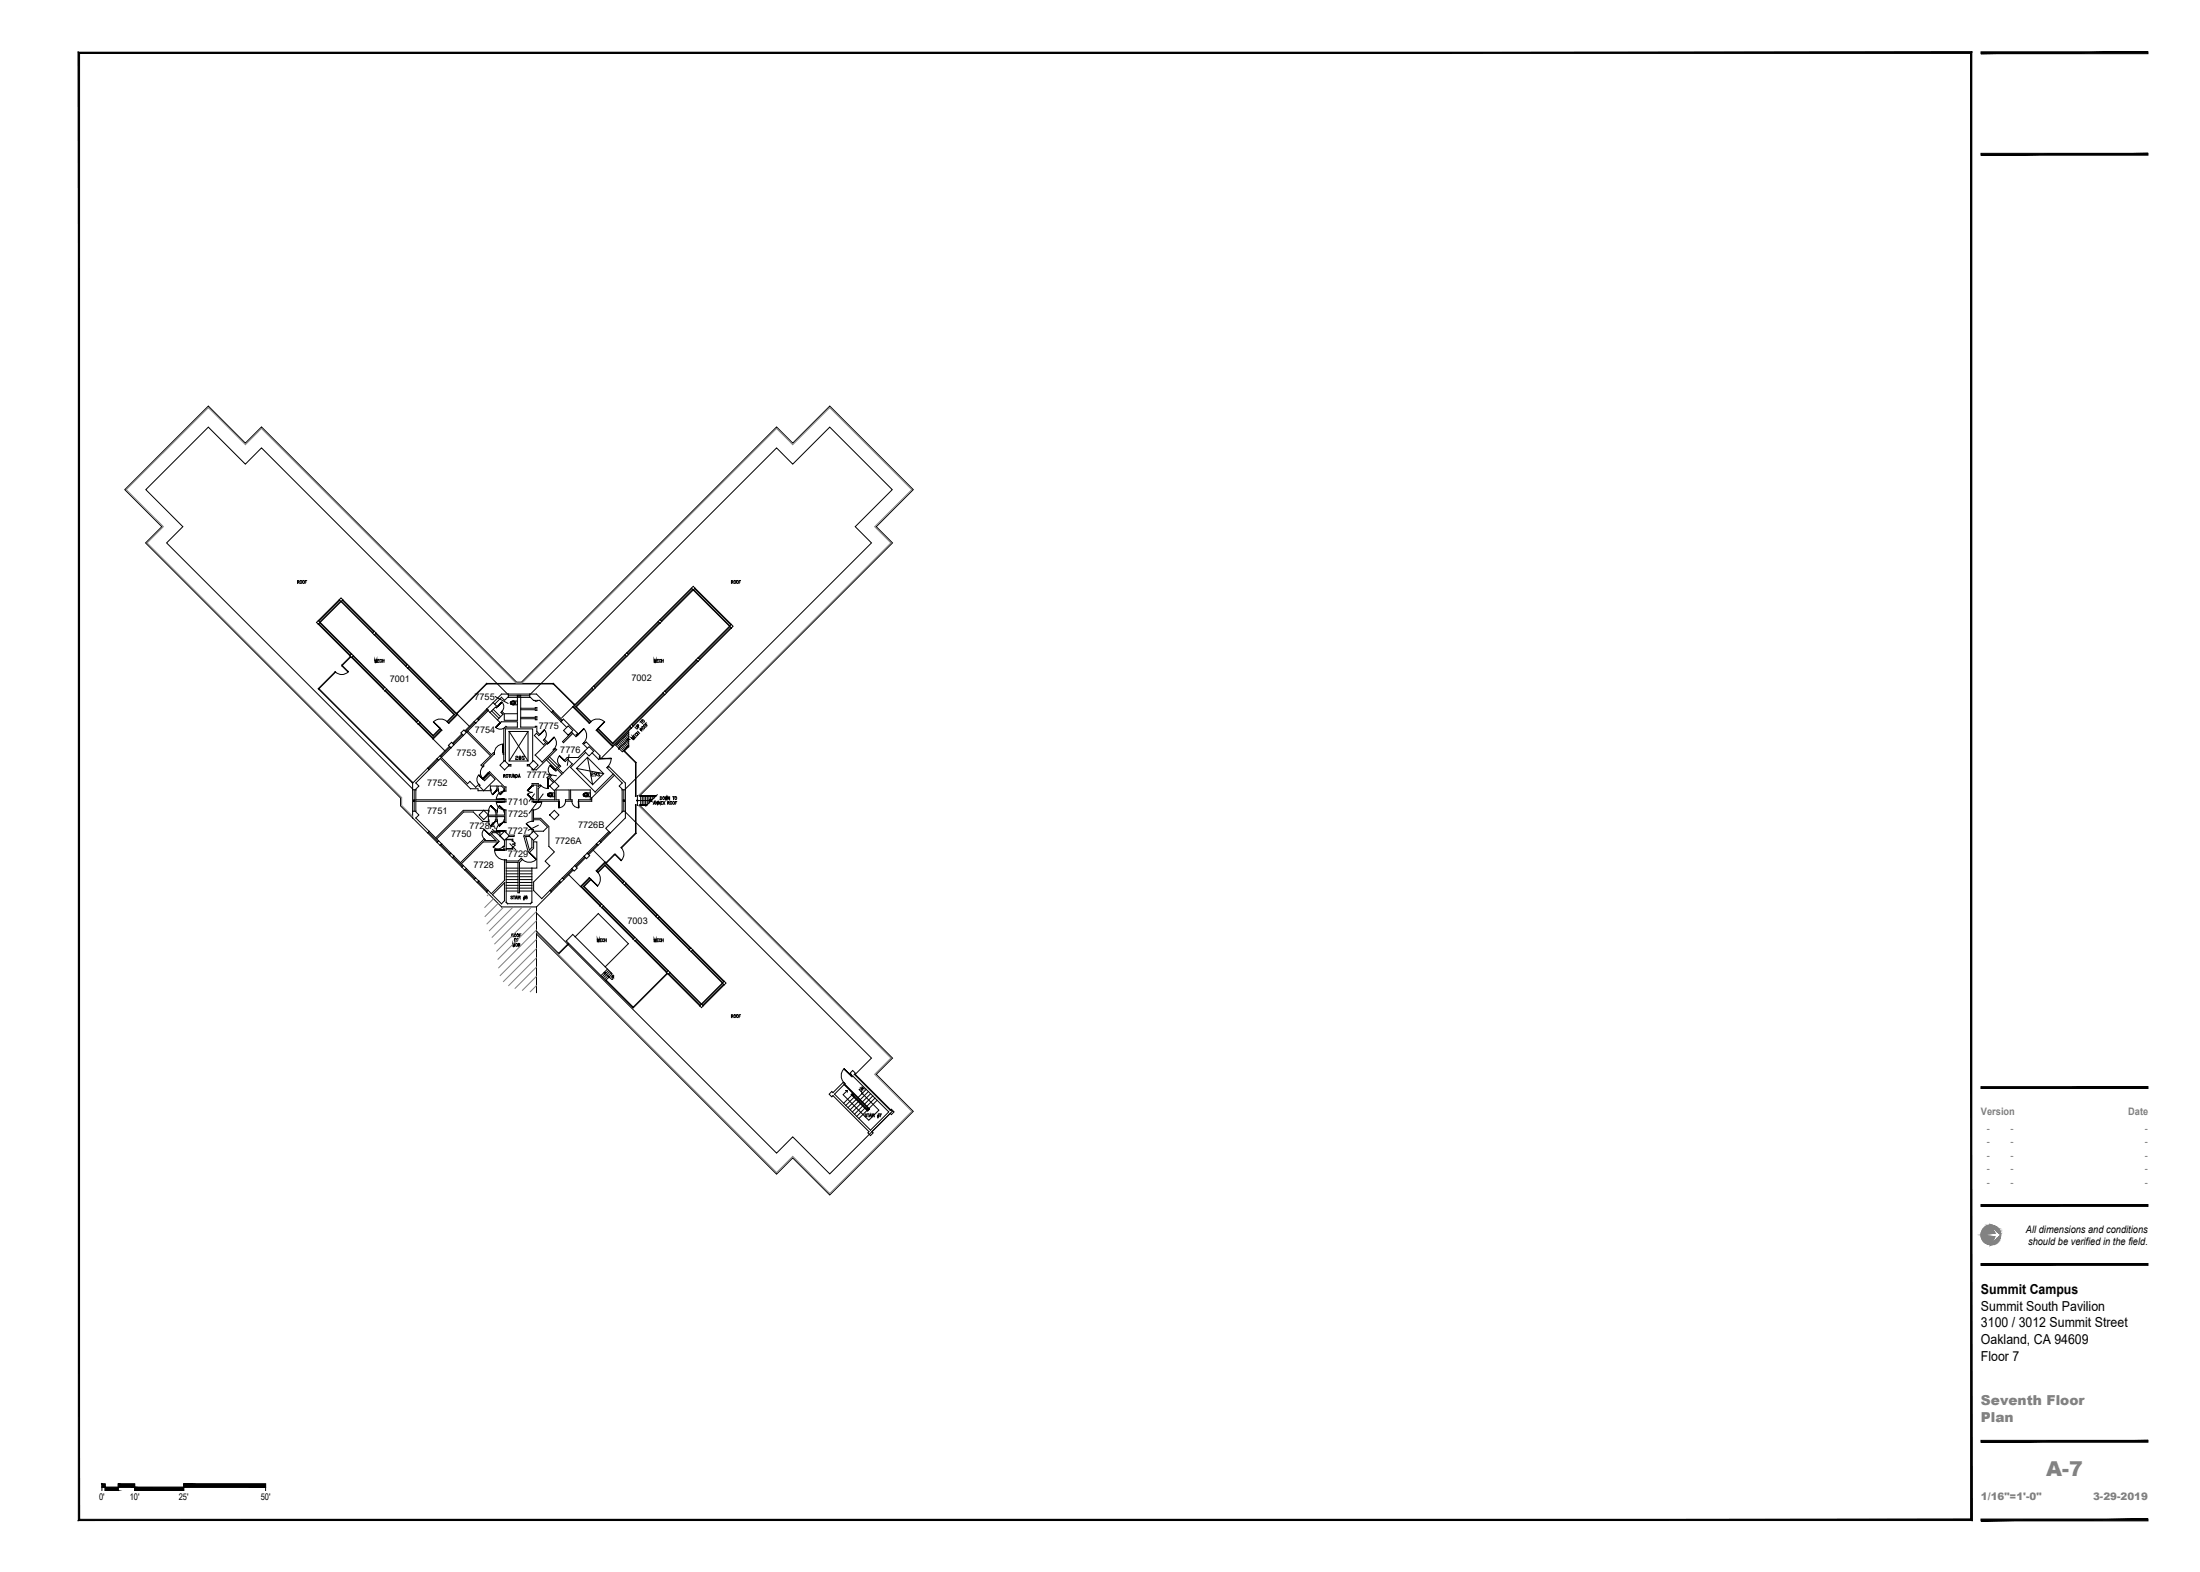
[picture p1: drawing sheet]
<svg xmlns="http://www.w3.org/2000/svg" width="1067mm" height="762mm" viewBox="0 0 1067 762" stroke-linecap="round" stroke-linejoin="round" font-family="sans-serif">
<!-- layer: A-WALL-FULL -->
<g fill="none" stroke="#000" stroke-width=".48">
<path d="M165 291l-10 10M166 291l15 16M166 291l15 15M335 285l-15 16M336 286l-15 15M336 286l18 17M337 285l17 18M155 302l15 16M155 302l15 15M171 319l15 15M171 318l15 15M182 308l15 15"/>
<path d="M182 307l15 15M303 318l-15 15M304 318l-16 15M319 301l-15 16M320 302l-15 15M338 320l-15 15M354 304l-15 15M354 304l-15 16M187 335l15 15M187 334l16 15M198 324l15 15M198 323l16 15"/>
<path d="M214 339l7 7-4 4 4-4-7-6M251 338v11h-6v-3l-2-1 1 1M252 338v14h8v3l2 1-1 1-1-2-1 2 5 4 1-1-1-1v-1l2 2-6 6 3 3 6-6h1l-10 10h-2M257 336h3l8 9h-1l-5-6h-3l-2-1zM287 334l-9 9 8 7-7-7 9-9M322 336l-16 15M322 337l-15 15M338 320l-15 16M203 350l7 7 4-4v1l-4 4-7-7M223 355l2-1 1 1-1 2zM227 354l11 12 2-1v1l-6 5h1l-1 1-1-1 5-5-12-11M230 350l1-2 1 1-1 2z"/>
<path d="M239 341l2 2h-1l-2 2-2-1 7-8h4v2l-2 1-2-1-3 3M243 346h1l-3 3 2 1h8v2h-6l-1 1v16M252 343h8v1h-8M252 348l8-1v2v-1h-8M275 353l-3-3 1-1 7 7h-1l1 1h-1l-2-2M277 355l-4 5 5-4M306 352l-9 9-7-8-1 1 8 8 9-9M200 380l7-8 1 1-6 7 1 1-1 2h-2zM212 368l1-2 1 1-1 2zM214 367l13 13 1-1 3 3 1-2 1 1h-1l3 2 5-5-2-2-3 2h-1l3-3v-1l8 7v2h-1l1-1-2-1h-2l1 2h-1v-2h-3v2h-6v-1h-4l-14-14M217 361l2-1 1 1-1 2zM244 365v1"/>
<path d="M245 369v-16h13v16M247 371h1h-1M257 371h-1h1M283 364l-3 3h-5l-1 2 1-1 2 2-4 5-2-2 1-2h-1l-2 2 1 1v-1l2 2-3 4-2-2v-1v-1l-2 2h1l2 2M284 365l-7 7 12 12 8-9M285 363l-2-3h1l7 6v2h-1l-3-3M294 372h1l8 8v3h-1l-2-2 2-1zM298 376l-11 11v1h-6h5v-5h-9v5h-3h2v-5h-6v5h1l-13 1v-2l2 1v-7h-2v-1h3v1l1-1v1l-1 1v6h8v-5M200 393h2l1 2-1 2 6 6-1 1-7-8zM202 388l43-1v2l-43-1M302 393h1v3l-7 8-2-2zM211 406l14-13h12v2h3v-2h1v2h4l-1-2h1v6l-1-1 1-2h-4v2h-1v-2h-3v2h-3l-4-4h-5l-13 13"/>
<path d="M212 408h1l1 1-1 1zM219 414l1 1-1 1-1-2zM225 420l1 1-1 1-1-2zM245 404v-1h-6l-2 1 3 3h-5l-12 11M245 407v5l-1-1v-1h1v-3l-3-2v-1h-3h-1l4 4h-1h-7l-10 11M245 407h4v1l-1-1h-3M245 411h3h1v1h-4M245 418h6v15M247 405h2h-2M253 417l-1 1v15M253 417v-1l-2 1h-6M257 405h-3l2 8h1"/>
<path d="M257 405h-2l2 7 1-1v-4M258 404v-2h1v1h4l2-2-3-4h-3v1h-1v-5h1v4h3l4 4v9l3 3-5 4 3 3-8 8v4l4 4 4-4-7 8h-17l-7-8h1l1 1 7-6v-10v20l1 1h11l1-1v-16h2v-13h-1v3l-2 2M279 420l1 1-2 1-1-1zM285 414l1 1-2 1-1-1zM291 408l-1 2-1-1zM231 426l1 1-1 1-1-2zM245 428v9l-2 1-4-4zM273 426l-1 2-1-1zM292 438l-9-8 3-4-4 4 9 9M292 440l15 15M292 439l16 16M303 427l-10-9-4 4 1 1 3-4 9 9"/>
<path d="M303 429l15 15M303 428l16 16M308 456l15 15M309 455l15 16M319 445l15 15M320 444l15 16M324 472l15 15M325 472l15 15M335 461l15 15M336 461l15 15M350 477l-10 10M351 477l-10 10"/>
<path d="M412 520l1-1 2 1-1 1 18 17 2 1-2 1-9 9-1 1-1-1-17-18-1 1-1-2 1-1 1 1 5-5h1l-5 5 17 18 9-9-18-17z"/>
</g>
<!-- layer: A-FLOR-STRS -->
<g fill="none" stroke="#000" stroke-width=".48">
<path d="M238 345l3 4M238 345l4 3M239 344l4 3M300 360l3 3M301 359l3 3M301 358l4 4M302 358l3 3M303 357l2 3M303 357l2 2M304 356l1 1M304 356h1M305 355l-6 6 3 3 3-3"/>
<path d="M265 368l4 5M266 368l4 4M266 367l5 4M299 361l3 3M311 386h.1M311 386v4M311 390h.1M312 386h.1M312 386v4M312 390h.1M313 386h.1M313 386v4"/>
<path d="M313 390h.1M314 386h.1M314 386v4M315 386h.1M315 386v3M315 386v2M316 386h.1M316 386v2M317 386h.1M317 386v1M318 386h.1M318 386h-9v4h5"/>
<path d="M245 432h6M245 431h6M245 429h6M245 428h6M245 426h6M245 425h6M245 424h6M245 422h6M245 421h6M251 433h1M252 432h6M252 431h6"/>
<path d="M252 429h6M252 428h6M252 426h6M252 425h6M252 424h6M252 422h6M252 421h6M279 454l-1-1-3 3 19 19 3-3-4-3M295 470l-4 3M295 470l-3 4M296 471l-3 3M296 471l-3 4"/>
<path d="M409 526l12 11M413 531l-4 4M413 531h.1M414 531l6 7M414 532l-4 4M415 533l-4 4M415 533h.1M416 532h.1M416 534l-4 4M416 534h.1M417 533h.1M417 535l-4 4"/>
<path d="M418 535h-1M418 534h.1M418 536l-4 4M419 536h-1M419 535h.1M419 537l-4 4M420 537h-1M420 536v1M420 538l-4 4M421 538h.1M421 529l-4 4M421 537v1"/>
<path d="M422 530l-4 4M423 531l-4 4M424 532l-4 4M425 533l-4 4"/>
</g>
<!-- layer: A-SHAFT -->
<path d="M247 355h9v14h-9zM247 355l9 14M256 355l-9 14M280 372l5-5 8 8-6 5zM280 372l13 3M285 367l2 13M290 443l15 14-12 12-14-15z" fill="none" stroke="#000" stroke-width=".48"/>
<!-- layer: A-WALL-HDDN -->
<path d="M246 336l-119-119-8 8-18-18-30 30 18 18-8 8 119 119M257 336l120-119 7 8 18-18 31 30-18 18 8 8-120 119M303 394l120 119-8 8 18 18-31 30-18-18-7 8-117-116" fill="none" stroke="#000" stroke-width=".48"/>
<!-- layer: A-GLAZ-SILL -->
<g fill="none" stroke="#000" stroke-width=".48">
<path d="M247 338h10M247 336h10M251 337h1v1h-1zM224 356l-5 4M225 357l-5 4M230 350l-5 4M231 351l-5 4M236 344l-5 4M237 344l-5 5M267 345l5 5M268 345l5 4M212 368l-5 4"/>
<path d="M213 369l-5 4M218 362l-5 4M219 363l-5 4M200 383v10M201 388h.1M202 383v10M302 383v10M302 388h1h-1zM303 383v10M207 404l5 4M208 403l5 5M213 410l5 4"/>
<path d="M214 409l5 5M219 416l5 4M220 415l5 5M283 415l-4 5M284 416l-5 4M289 409l-4 5M290 410l-5 4M295 403l-4 5M296 404l-5 4M225 422l5 4M226 421l5 5M231 428l5 4"/>
<path d="M232 427l5 5M271 427l-4 5M272 428l-5 4M277 421l-4 5M278 422l-5 4"/>
</g>
<!-- layer: A-GLAZ -->
<g fill="none" stroke="#000" stroke-width=".48">
<path d="M247 337h4M252 337h5M224 356l-4 5M230 350l-4 5M236 344l-4 5M268 345l4 4M212 368l-4 5M218 362l-4 5M201 383v5M201 388v5M302 383v5M302 388v5"/>
<path d="M208 403l4 5M214 409l4 5M220 415l4 5M284 415l-5 5M290 409l-5 5M296 403l-5 5M226 421l4 5M232 427l4 5M272 427l-5 5M278 421l-5 5"/>
</g>
<!-- layer: A-WALL-FULL -->
<circle cx="237" cy="344" r=".2" fill="#000"/>
<!-- layer: A-DOOR -->
<g fill="none" stroke="#000" stroke-width=".48">
<path d="M210 350a5 5 0 0 1 7 0M240 353a3 3 0 0 0 5 0M243 340a3 3 0 0 1 0 5M264 354a3 3 0 0 1 0 4M269 357a4 4 0 0 1 0 6M283 353a5 5 0 0 1 0 7M286 350a5 5 0 0 1 7 0M232 376a3 3 0 0 0 0 4M234 372a4 4 0 0 0 0 5M244 361a4 4 0 0 0-4 4M267 371a3 3 0 0 0 0 4M271 366a3 3 0 0 0 0 5"/>
<path d="M296 368v2l-1 2M237 398l1 2M238 391l-1 2M238 383l1 2M241 389a4 4 0 0 0 4 4M241 398l1 2M242 383l1 2M242 391l-1 2M245 383a4 4 0 0 0-4 4M245 399a4 4 0 0 0-4 4M256 383l2 1M258 398l-3 1"/>
<path d="M258 384l-2 1M262 381l4 1M263 389a4 4 0 0 1-4 4M274 388a3 3 0 0 1-3 4M277 388a3 3 0 0 0 4 4M235 402a3 3 0 0 0 0 5M239 411a3 3 0 0 0 5 0M240 412a5 5 0 0 0 5 5M249 408l1 1h-1l1 1-1 1M253 417a5 5 0 0 0 7 0M290 423a5 5 0 0 1 0 6M409 518a5 5 0 0 0 0 7"/>
</g>
<!-- layer: A-FLOR-PFIX -->
<g fill="none" stroke="#000" stroke-width=".48">
<path d="M249 340h1v1l-1 1M248 341h.1M248 341l1 1M248 340h.1M248 340v1M248 341h-1l1-1h3v2h-2M248 341h1M249 340h.1M249 340h-1M249 340v1M249 341h.1M266 386h.1"/>
<path d="M266 386v-1v-1h3v2h-2M266 385h.1M266 385v1M266 385a.7 .7 0 0 1 1 0 .7 .7 0 0 1 0 1 .7 .7 0 0 1-1 0M266 386h1M267 384l1 1v1h-1M283 386h1M283 386h.1M283 386v-1l1-1h2v2h-2M283 385h.1M283 385v1M283 385a1 1 0 0 1 2 0 .7 .7 0 0 1 0 1 1 1 0 0 1-2 0"/>
<path d="M284 384l1 1v1h-1"/>
</g>
<!-- layer: A-FLOR-CASE -->
<path d="M245 346h6" fill="none" stroke="#000" stroke-width=".48"/>
<!-- layer: A-ANNO-TEXT -->
<g fill="none" stroke="#000" stroke-width=".48">
<path d="M304 359h.1M305 354v4h-1h1v1v3M308 356l-1 1 1 1 1-1M308 358l-1-1v1h-1l1 1M308 357h-1M308 352l1 1-1-1M309 356h-1v1h1v-1M309 355l1 1M309 354l1 2M309 352h1l-1-1v1l1 1M310 355l-1 1M311 350l1 1"/>
<path d="M311 354v-1h-1l1 1M311 349l-1 1M311 354h1M313 350v1l1 1M314 351h-1M244 376h1v-1h-1v2M245 376v1M247 375h.1M247 375v2M248 375v2v-2M250 375v2l-1-2v2M250 375l1 1v1z"/>
<path d="M251 377l1-2v2M251 376h1M315 387v1v1M317 390v-1l1 1M317 389h1M319 385l-3 3v1v-1l-3 3M319 389v1l-1-1v1M320 389v1l-1-1v1M320 386l1 1v1zM321 389h.1M321 389v1M322 389v1"/>
<path d="M323 386v2v-2v2l1-2M324 389v1M324 389l1 1M325 386v2l-1-2v2M326 386h1M327 386v2M327 389h1M328 389h-1v1M249 435h-1h1l-1 1M249 434h1M249 434v2M250 436v-2l1 2"/>
<path d="M250 435h1M251 434v2M252 435v-1v2M252 435v1M254 435h1M254 434v2M255 434l-1 2M255 434l1 2h-1l1-1zM248 453h1h-1v1M249 453v1M249 459v-2v2l1-2v2M251 456h.1"/>
<path d="M251 458l1-1h-1v2h1v-1M251 455v1M252 453h.1M253 453h-1v1M294 471h-1v1M410 529h1M421 540h.1M421 540v1M423 540v1M426 540v2M427 540v1M420 540h-1l1 1h-1"/>
<path d="M422 541v-1v1M422 541h.1M423 541l1-1h-1v1M424 541h.1M425 541h1M426 541h.1"/>
<circle cx="312" cy="349" r=".6"/>
<circle cx="312" cy="353" r=".6"/>
<circle cx="313" cy="352" r=".6"/>
<circle cx="246" cy="376" r=".6"/>
<circle cx="322" cy="387" r=".6"/>
<circle cx="325" cy="389" r=".6"/>
<circle cx="327" cy="389" r=".6"/>
<circle cx="328" cy="387" r=".6"/>
<circle cx="250" cy="453" r=".6"/>
<circle cx="250" cy="456" r=".6"/>
<circle cx="251" cy="458" r=".6"/>
<circle cx="251" cy="453" r=".6"/>
</g>
<!-- layer: A-FLOR-CURB -->
<g fill="none" stroke="#000" stroke-width=".48">
<path d="M164 291l-10 10M166 291l15 15M335 285l-15 15M337 285l18 18M154 303l16 15M170 319l16 15M171 318l16 15M181 307l-16-15-10 10 15 15M181 308l16 15M182 307l16 15M303 317l-15 16M304 318l-15 16"/>
<path d="M319 301l-15 15M320 302l-15 15M321 301l15-15 18 18-16 15M338 320l-16 15M355 304l-16 16M187 335l15 15M188 334l15 15M198 324l15 15M199 323l15 15M215 339l7 7-5 4M287 334l-9 9 8 7M288 334l-9 9 7 7"/>
<path d="M321 336l-15 15M322 337l-15 15M338 321l-15 15M203 351l7 7 4-4M204 350l6 6 4-3M214 340l6 6-3 4M305 352l-8 8-7-7M306 353l-9 9-8-8M286 426l-5 4 10 9M286 426l-3 4 9 8M289 422l4-4 10 9M290 423l3-3 9 8"/>
<path d="M292 440l15 15M293 439l15 15M303 429l15 15M304 428l15 15M308 456l15 15M309 455l15 15M319 445l15 15M320 444l15 16M324 472l15 16M335 461l15 16-10 10-15-16M336 460l15 16M351 477l-10 11"/>
</g>
<!-- layer: A-WALL-PRHT -->
<path d="M260 440v41" fill="none" stroke="#000" stroke-width=".48"/>
<!-- layer: A-FLOR-OVHD -->
<path d="M210 358l6 6M222 346l6 6M278 343l-6 5M297 362l-5 5M288 412l5 6M276 424l5 6" fill="none" stroke="#000" stroke-width=".48"/>
<!-- layer: 0 -->
<g fill="none" stroke="#000" stroke-width=".48">
<path d="M304 359l-4 4M309 388h6M293 471l2 3M411 529l-2 2 12 12 5-5-8-8"/>
<circle cx="300" cy="363" r=".3"/>
<circle cx="309" cy="388" r=".3"/>
</g>
<!-- layer: A-FLOR-HRAL -->
<g fill="none" stroke="#000" stroke-width=".48">
<path d="M154 334l9-8-8 8 45 45zM166 322l4-4-4 4M166 323l3 3zM169 326l-3 1-3-1M236 331l-14 15 14-14M236 332h.1M268 331h.1M268 331h-32M268 331l11 11-11-10h-32M303 364l5 6v16v-16M303 364l5 6M305 362l-3 2"/>
<path d="M305 362l-2 2M308 370h.1M314 390h-4h4M318 386h-8h8M298 414l-4 4 4-4M298 414l3 3M301 411l2 3-2 3M301 417h.1M308 404l-7 7 7-7M308 404v-14v14M308 404h.1M260 452l11 10 5-4"/>
<path d="M260 452h.1M261 452l10 10 5-5M275 457l1 1M294 475l13 13M323 472l-16 16M409 526l12 12-8-7M410 525l12 13h-1l-8-7M413 530v1M413 531l1-1v1zM414 530l-1 1M420 538l1-1v1z"/>
</g>
<!-- layer: A-ROOF-PATT -->
<g fill="none" stroke="#808080" stroke-width=".48">
<path d="M237 433l-1 1M239 436l-4 4M242 438l-7 6M249 440l-12 11M253 440l-14 14M258 440l-18 18M244 440l-8 8M260 442l-19 19M260 446l-19 19M260 451l-18 18M260 455l-17 18M260 460l-16 16"/>
<path d="M260 464l-13 14M260 469l-10 10M260 473l-7 7M260 478l-3 3"/>
</g>
<!-- layer: A-ANNO-ROOM -->
<path d="M240 338l6 3M265 375l5 1M276 366l-1 5M259 385l-2 3M263 385l-6 9M239 402l3 3M247 409l3 3M261 400l-5 2" fill="none" stroke="#000" stroke-width=".48"/>
<!-- layer: A-COLS -->
<g fill="none" stroke="#000" stroke-width=".48">
<path d="M164 291l1-1 1 1-1 1zM336 284l1 1-1 1-1-1zM153 302l1-1 1 1-1 1zM170 318v-1l1 1-1 1zM181 306l1 1-1 1v-1zM303 317l1-1 1 1-1 1zM320 300l1 1-1 1-1-1zM338 320v-1l1 1-1 1zM354 304l1-1v1zM186 334l1-1 1 1-1 1zM197 323l1-1 1 1-1 1zM213 339l1-1 1 1-1 1z"/>
<path d="M288 333h1l-1 1-1-1zM321 336l1-1 1 1-1 1zM203 349l1 1-1 1-1-1zM273 354l3-2 2 2-2 2zM305 352l1-1 1 1-1 1zM242 371l3-2 2 2-2 2zM256 371l3-2 2 2-2 2zM269 379l2 2-2 2-2-2zM283 364l3-2 2 2-2 2zM235 393l2 2-2 2-3-2zM269 393l2 2-2 2-2-2zM245 403l2 2-2 2-3-2z"/>
<path d="M256 405l3-2 2 2-2 2zM292 438l1 1-1 1-1-1zM302 428l1-1 1 1-1 1zM308 454l1 1-1 1-1-1zM319 443l1 1-1 1-1-1zM335 460h1l-1 1-1-1zM324 470l1 1-1 1-1-1zM351 476l1 1h-1h-1zM339 488l1-1 1 1h-1z"/>
</g>
<!-- layer: A-DOOR -->
<g fill="#000" stroke="#000" stroke-width=".48">
<path d="M210 350l4 3zM210 350l4 3z"/>
<path d="M241 343l2-3zM243 340l-2 3z"/>
<path d="M243 350l-3 3zM243 350l-3 3z"/>
<path d="M262 356l2-2zM264 354l-2 2z"/>
<path d="M280 357l3-4zM283 353l-3 4z"/>
<path d="M290 353l3-3zM293 350l-3 3z"/>
<path d="M232 376l2 2zM232 376l2 2z"/>
<path d="M237 375l-3 2zM237 375l-3 2z"/>
<path d="M244 361v4zM244 361v4z"/>
<path d="M266 377v5zM266 377v5z"/>
<path d="M269 357l-3 3zM269 357l-3 3z"/>
<path d="M267 371l2 2zM267 371l2 2z"/>
<path d="M271 366l3 3zM271 366l3 3z"/>
<path d="M291 368h5zM291 368h5z"/>
<path d="M238 391l2 2zM238 391l2 2z"/>
<path d="M240 398l-2 2zM240 398l-2 2z"/>
<path d="M241 383l-2 2zM239 385l2-2z"/>
<path d="M242 391l2 2zM242 391l2 2z"/>
<path d="M244 383l-1 2zM242 385l2-2z"/>
<path d="M244 398l-2 2zM242 400l2-2z"/>
<path d="M241 388l4-1zM241 387h4z"/>
<path d="M241 389h4zM241 389h4z"/>
<path d="M256 385l2 2zM256 385l2 2z"/>
<path d="M258 381l-2 2zM258 381l-2 2z"/>
<path d="M259 389h4zM259 389h4z"/>
<path d="M271 388v4zM271 388v4z"/>
<path d="M280 388l1 4zM280 388l1 4z"/>
<path d="M235 402l2 2zM235 402l2 2z"/>
<path d="M241 408l-2 3zM241 408l-2 3z"/>
<path d="M240 412h5zM240 412h5z"/>
<path d="M241 403h4zM241 403h4z"/>
<path d="M257 413l3 4zM257 413l3 4z"/>
<path d="M255 399l3 3zM255 399l3 3z"/>
<path d="M286 426l4 3zM286 426l4 3z"/>
<path d="M409 518l4 3zM409 518l4 3z"/>
</g>
<!-- layer: A-ROOF-LEVL-MED -->
<path d="M310 390l123 123-8 8 18 18-41 40-18-18-7 8-117-116M310 386l123-123-8-8 18-18-41-40-18 18-7-8-124 124h-2l-124-124-8 8-18-18-40 40 17 18-7 8 123 124v4l6 5" fill="none" stroke="#000" stroke-width=".48"/>
<!-- layer: A-ROOF-FLSH -->
<path d="M310 390l122 123-8 8 18 18-40 40-18-18-7 7-117-116M310 386l122-123-8-8 18-18-40-39-18 18-7-8-124 123h-3l-123-123-8 8-18-18-40 39 18 18-8 8 124 124v3l5 6" fill="none" stroke="#808080" stroke-width=".48"/>
<!-- layer: T-TTLBLK-5 -->
<g fill="#000" stroke="#000" stroke-width=".48">
<path d="M961 25v1l81-1zM961 26l81-1v1z"/>
<path d="M961 74v1l81-1zM961 75l81-1v1z"/>
<path d="M961 527v1l81-1zM961 528l81-1v1z"/>
<path d="M961 584v1l81-1zM961 585l81-1v1z"/>
<path d="M961 612v1l81-1zM961 613l81-1v1z"/>
<path d="M961 698v1l81-1zM961 699l81-1v1z"/>
<path d="M49 719v2h2zM49 719h2v2z"/>
<path d="M51 721v1h6zM51 721h6v1z"/>
<path d="M57 719v2h8zM57 719h8v2z"/>
<path d="M65 721v1h24zM65 721h24v1z"/>
<path d="M89 719v2h40zM89 719h40v2z"/>
<path d="M956 26v710v1zM956 26v-1v712zM39 26h917v-1zM38 25h918l-917 1zM38 25l1 711v-710zM38 25l1 711-1 1zM39 736l-1 1 918-1zM38 737l918-1v1z"/>
<path d="M961 736v1l81-1zM961 737l81-1v1z"/>
</g>
<path d="M49 722v-3h2v3h6v-3h8v3h24v-3h40v3M49 721h80" fill="none" stroke="#000" stroke-width=".48"/>
<!-- layer: PRO_TB-30x42_BASE|T-8 -->
<g fill="#808080" stroke="#808080" stroke-width=".48">
<path d="M961 599h6h-6z"/>
<path d="M970 599h-1z"/>
<path d="M965 603h1z"/>
<path d="M966 603h1z"/>
<path d="M965 594h1z"/>
<path d="M961 598h6l-6 1z"/>
<path d="M969 597h1v1z"/>
<path d="M961 599h6zM961 599h6z"/>
<path d="M969 599l1 1v-1zM969 599l1 1h-1z"/>
<path d="M961 599l6 1v-1zM961 599l6 1h-6z"/>
<path d="M969 600v1l1-1zM968 601l1-1v1z"/>
<path d="M961 600l6 1v-1zM961 600l6 1h-6z"/>
<path d="M968 601l1 1v-1zM968 601l1 1h-2z"/>
<path d="M961 601l5 1 1-1zM961 601l5 1h-4z"/>
<path d="M967 602h1h1zM967 602h1h-2z"/>
<path d="M962 602h4zM962 602h4h-4z"/>
<path d="M966 602l2 1v-1zM966 602l2 1h-2z"/>
<path d="M962 602l4 1v-1zM962 602l4 1z"/>
<path d="M966 603h2zM966 603h1h-1z"/>
<path d="M963 603h3zM963 603h3z"/>
<path d="M964 603h2zM964 603h1z"/>
<path d="M965 594h2zM965 594h2z"/>
<path d="M965 594h1zM964 594h2z"/>
<path d="M966 594l2 1zM966 594l2 1z"/>
<path d="M964 594l2 1zM963 595h3z"/>
<path d="M966 595h2zM966 595h2z"/>
<path d="M963 595h3zM962 595h1h3z"/>
<path d="M966 595l3 1-1-1zM966 595l3 1h-2z"/>
<path d="M962 595l4 1v-1zM962 595l4 1h-4z"/>
<path d="M967 596h2zM967 596h2h-1z"/>
<path d="M962 596h5h-1zM962 596h5h-6z"/>
<path d="M968 596l2 1-1-1zM968 596l2 1h-1z"/>
<path d="M961 596l6 1v-1zM961 596l6 1h-6z"/>
<path d="M961 597l6 1v-1zM961 597l6 1h-6z"/>
<path d="M969 597l1 1zM969 598h1v1z"/>
<path d="M961 598h6zM961 598h6z"/>
</g>
<g fill="none" stroke="#808080" stroke-width=".48">
<path d="M961 599l6-1-2-4 5 5-5 4 2-4z"/>
<circle cx="965" cy="599" r="5"/>
</g>
<text font-size="10" fill="#808080" x="992" y="715">A-7</text>
<g font-size="6.7">
<text x="961" y="627">Summit Campus</text>
<text x="961" y="635">Summit South Pavilion</text>
<text x="961" y="643">3100 / 3012 Summit Street</text>
<text x="961" y="651">Oakland, CA 94609</text>
<text x="961" y="660">Floor 7</text>
</g>
<g font-size="6.7" fill="#808080">
<text x="961" y="681">Seventh Floor</text>
<text x="961" y="689">Plan</text>
</g>
<text font-size="5.3" x="416" y="530">DN</text>
<g font-size="5" fill="#808080">
<text x="961" y="540">Version</text>
<text x="1032" y="540">Date</text>
<text x="963" y="549">-</text>
<text x="975" y="549">-</text>
<text x="1040" y="549">-</text>
<text x="963" y="555">-</text>
<text x="975" y="555">-</text>
<text x="1040" y="555">-</text>
<text x="963" y="562">-</text>
<text x="975" y="562">-</text>
<text x="1040" y="562">-</text>
<text x="963" y="568">-</text>
<text x="975" y="568">-</text>
<text x="1040" y="568">-</text>
<text x="963" y="575">-</text>
<text x="975" y="575">-</text>
<text x="1040" y="575">-</text>
<text x="961" y="727">1/16&quot;=1'-0&quot;</text>
<text x="1015" y="727">3-29-2019</text>
</g>
<g font-size="5">
<text x="982" y="598">All dimensions and conditions</text>
<text x="983" y="603">should be verified in the field.</text>
</g>
<g font-size="4.9">
<text x="286" y="377">29S</text>
<text x="299" y="476" transform="rotate(-90 299 476)">UP</text>
</g>
<g font-size="4.4">
<text x="143" y="284">ROOF</text>
<text x="354" y="284">ROOF</text>
<text x="181" y="322">MECH</text>
<text x="316" y="322">MECH</text>
<text x="189" y="331">7001</text>
<text x="306" y="330">7002</text>
<text x="230" y="339">7755</text>
<text x="261" y="353">7775</text>
<text x="230" y="355">7754</text>
<text x="272" y="365">7776</text>
<text x="221" y="367">7753</text>
<text x="249" y="369">28S</text>
<text x="255" y="377">7777</text>
<text x="207" y="381">7752</text>
<text x="207" y="395">7751</text>
<text x="246" y="390">7710</text>
<text x="246" y="396">7725</text>
<text x="228" y="402">7728A</text>
<text x="280" y="401">7726B</text>
<text x="219" y="406">7750</text>
<text x="246" y="404">7727</text>
<text x="269" y="409">7726A</text>
<text x="246" y="415">7729</text>
<text x="230" y="421">7728</text>
<text x="304" y="448">7003</text>
<text x="289" y="458">MECH</text>
<text x="316" y="458">MECH</text>
<text x="354" y="495">ROOF</text>
<text x="48" y="727">0'</text>
<text x="63" y="727">10'</text>
<text x="87" y="727">25'</text>
<text x="126" y="727">50'</text>
</g>
</svg>
